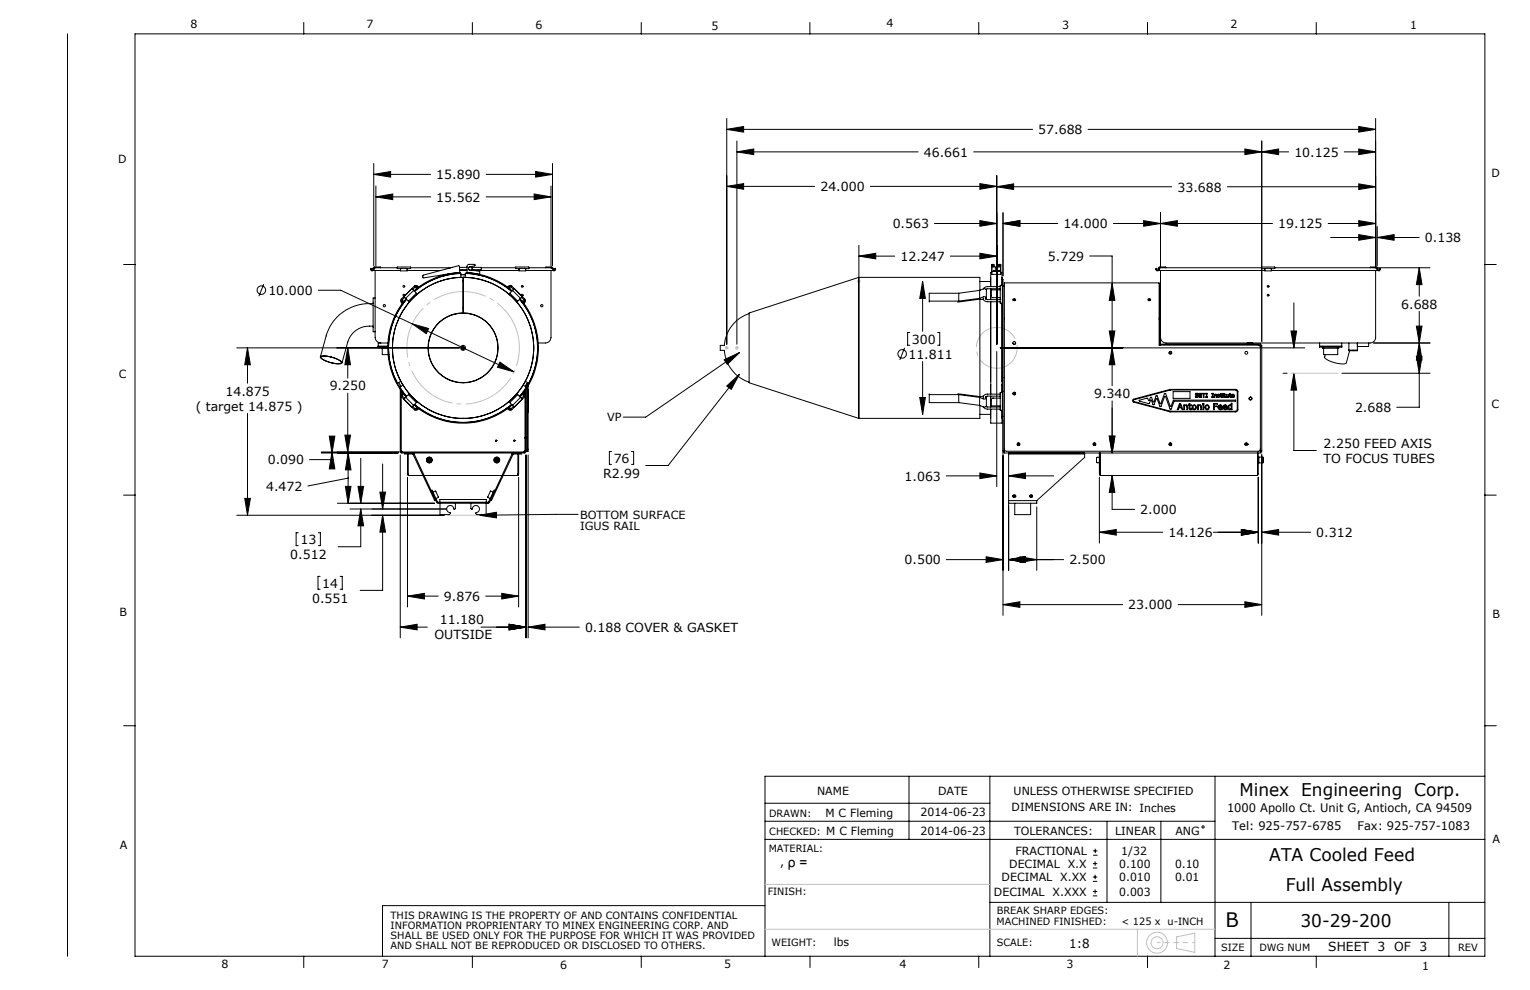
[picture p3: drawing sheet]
<svg xmlns="http://www.w3.org/2000/svg" width="432mm" height="279mm" viewBox="0 0 432 279" stroke-linecap="round" stroke-linejoin="round" font-family="sans-serif">
<g fill="none" stroke="#000" stroke-width=".28">
<path d="M19 9.6v260.3M38.1 9.6h381v260.3h-381zM85.7 6.3v3.3M133.3 6.3v3.3M181 6.3v3.3M228.6 6.3v3.3M276.2 6.3v3.3M323.8 6.3v3.3M371.5 6.3v3.3M205.1 33.4v63.8M205.1 36.5h86.3M205.1 36.5l4.8-.8v1.6z"/>
<path d="M208 39.8v57.4M307.1 36.5h81.1M356.1 39.8v56.6M383.5 35.7l4.7 .8-4.7 .8zM388.2 33.4v41.7M105.5 46.1v28.9M105.5 49.2h16M105.5 49.2l4.7-.8v1.6zM106.1 52.5v22.6M106.1 55.6h15.4M106.1 55.6l4.7-.8v1.5zM137.2 55.6h18.3"/>
<path d="M137.2 49.2h18.7M150.7 54.8l4.8 .8-4.8 .7zM151.2 48.4l4.7 .8-4.7 .8zM155.5 52.5v22.6M155.9 46.1v28.9M205.1 52.6h24.8M205.1 52.6l4.8-.8v1.6zM208 42.9h51.1M208 42.9l4.7-.8v1.5zM245.6 52.6h35.7M274.8 42.9h88.9M276.5 51.8l4.8 .8-4.8 .8z"/>
<path d="M281.3 49.6v47.6M281.3 52.7h49.4M281.3 52.7l4.8-.8v1.6zM346.4 52.7h41.8M351.3 42.1l4.8 .8-4.8 .7zM356.1 42.9l4.8-.8v1.5zM379.4 42.9h8.8M383.5 51.9l4.7 .8-4.7 .8zM383.5 42.1l4.7 .8-4.7 .7zM34.9 74.6h3.2M104.6 76h.2M105.3 75.8h.2"/>
<path d="M105.5 75.8v.5h7.5M105.9 76.3v18.9a1.62 1.62 0 0 0 1.6 1.6M105.9 75.6h-.3l-.1 .2M105.9 75.6l-.4 .2a.47 .47 0 0 1-.3 .6 .47 .47 0 0 1-.6-.4v-.3h.2v.3a.23 .23 0 0 0 .2 .3 .23 .23 0 0 0 .3-.3v-.2M105.9 75.6h6.2M107.4 75.6v-.2h-1.7l-.4 .4M112.1 75.4h3.8v.4h-1v.6h-1.9v-.6h-.9zM113 76l.2-.3h1.5l.2 .3M114.9 76.3h9.5M115.9 75.6h11.4M119.4 77.7l10-2.7 .3 .2 .1 1.7-10.2 1.5-.3-.1zM127.6 75.5h.1"/>
<path d="M129.7 75.5h2.1M129.7 76.1h2.1M129.7 76.3h2.1M130.1 78.3v-1a19.4 19.4 0 0 0-13.1 4.9M130.1 77.6h1.2M130.7 78.3v10.1a9.8 9.8 0 0 0-9.8 9.8 9.8 9.8 0 0 0 9.8 9.8M130.7 78.3a19.9 19.9 0 0 0-18 28.2 19.9 19.9 0 0 0 33.1 4.7 19.9 19.9 0 0 0-9.6-32.1l-2.7-.6-2.8-.2M130.7 78.3h.1M130.7 79.4h.1M130.7 78.4h.1M130.7 79.1h.1M130.7 78.3v10.1a9.8 9.8 0 0 1 9.8 9.8 9.8 9.8 0 0 1-9.8 9.8"/>
<path d="M131.3 78.3v-1a18.5 18.5 0 0 1 10.2 2.9l2.9 2M131.9 74.9l.4-.3 1.8 .1-.2 .3-1.3 .3a.44 .44 0 0 0-.4 .4 .44 .44 0 0 0 .2 .4l3 .5v.8l-3.6-.5zM132.3 75.5h.1M133.1 75.5h2.7v.6h-2.6M133.9 76.3h12.6M135.8 75.6h9.7M145.5 75.4h3.8v.4h-1v.6h-1.8v-.6h-1zM146.5 76l.1-.3h1.5l.2 .3M149.3 75.6h6.1M154.1 75.6v-.2h1.5l.5 .4M155.4 75.6h.4l.1 .2M155.4 75.6l.5 .2a.45 .45 0 0 0 .3 .6 .45 .45 0 0 0 .6-.4v-.3h-.2v.3a.25 .25 0 0 1-.2 .3 .25 .25 0 0 1-.3-.3v-.2"/>
<path d="M155.5 76.3v18.9a1.62 1.62 0 0 1-1.6 1.6h-2M155.9 75.8v.5h-7.6M155.9 75.8h.2M156.6 76h.2M242.4 78.3l-31 10v19.7l31 10.1M242.4 78.3v39.8M242.4 78.3v.1M242.4 72.3h10.1M242.4 69.2v9.2M242.4 78.3h34.1v3.7M242.4 72.3l4.8-.8v1.6zM260.4 79.4l.8 4.8h-1.6z"/>
<path d="M260.4 79.4v14.1M263.7 63.1h17.6M268.2 72.3h13.1M276.5 79.4h3.1M276.5 62.3l4.8 .8-4.8 .8zM276.5 71.5l4.8 .8-4.8 .8zM279.6 78.4v2.5M279.9 76.9h-.3v4M279.9 74.8v-.2h.6v.2M279.9 74.8v.5M279.9 75.3v2.1h2.5v-2.1M279.9 75.3h2.5"/>
<path d="M279.9 76.6h2.5M279.9 74.8h.6M280.5 76.6h.1M280.5 74.8v.5M280.5 76.3h1.4M280.5 76.2v.4M281.9 76.6h.1M281.9 74.8v-.2h.5v.2M281.9 74.8v.5M281.9 76.2v.4M281.9 74.8h.5M282.4 76.9h.4v3.6v-2.1"/>
<path d="M282.4 74.8v.5M282.8 78.4h.1M282.8 78.8h.3v94.9M283.1 63.1l4.7-.8v1.6zM283.1 60v17.8M283.1 63.1h15.4M307.5 72.2h6.4v36.7M314.2 63.1h44.9M322.8 62.3l4.7 .8-4.7 .8zM326.2 76h.2M326.9 75.8h.2M327.1 75.8v.5h29.8"/>
<path d="M327.5 63.1l4.8-.8v1.6zM327.5 60v15.1M327.5 76.3v20.8M327.6 75.6h-.4l-.1 .2M327.6 75.6l-.5 .2a.45 .45 0 0 1-.3 .6 .45 .45 0 0 1-.6-.4v-.3h.2v.3a.23 .23 0 0 0 .3 .3 .23 .23 0 0 0 .2-.3v-.2M327.6 75.6h28.4M329 75.6v-.2h-1.7l-.4 .4M356 75.4h3.8v.4h-1v.6h-1.9v-.6h-.9zM356.9 76l.3-.3h1.4l.2 .3M359.8 75.6h27.7a.99 .99 0 0 1 1.4 .8 .41 .41 0 0 0 .5-.1 .41 .41 0 0 0 0-.6v.3a.25 .25 0 0 1-.3 .3 .25 .25 0 0 1-.2-.3v-.2M374.8 63.1h13.4M375.5 67h12.7"/>
<path d="M383.5 62.3l4.7 .8-4.7 .8zM383.5 66.2l4.7 .8-4.7 .8zM386.8 75.6v-.2h1.6l.5 .4M387.7 75.6h15.9M388.2 76.3v18.9a1.55 1.55 0 0 1-1.6 1.6h-57.5a1.62 1.62 0 0 1-1.6-1.6M388.4 75.6l.3 .2M388.7 75.8v.5h-29.9M388.7 75.8h.2M388.7 67l4.8-.8v1.6zM388.7 64v11M388.7 67h11.8M389.4 76h.1"/>
<path d="M400.5 75.6l.8 4.7h-1.6zM400.5 75.6v8M419.1 74.6h3.2M66.8 98.2h62.9M69.8 98.2v10M69.9 98.2l.8 4.7h-1.6zM74.4 80.2l-1.3 3.4M89.8 81.9h6.4l48.9 23.1M98.1 98.2v8.5M98.1 98.2l.8 4.7h-1.6zM105.3 85.7a12.8 12.8 0 0 0-13.3 9.1l-1.6 5.9M105.3 92a6.5 6.5 0 0 0-7.2 4.5l-1.6 5.9"/>
<path d="M105.9 84.1h-.6v9.5h.6M107.5 96.8h-.7v.9M107.5 96.8h2M107.6 98v.3h.3M107.9 98.3v1.8h1.6M107.9 98.3h1.5M109.4 97.7h-2.7v.3h2.7M109.6 98h.1M109.6 97.7h.1M109.6 98.3h.1M109.7 96.8h.1M113.5 85.5h.1"/>
<path d="M113.5 85.5l.1 .1M113.6 84.6a.31 .31 0 0 0-.1 .5 .31 .31 0 0 0 .5-.1M113.7 85.7v.1M114.2 84.8a21.2 21.2 0 0 0 0 26.7M114.2 83.9l-.5 .6a.37 .37 0 0 0-.2 .6 .37 .37 0 0 0 .6-.2l.5-.6M114.7 84.5a21.1 21.1 0 0 0 0 27.4M114.8 84.5a21 21 0 0 0-2.6 23.7l.9-.6M116.3 91.4l4.7 1.3-.7 1.5zM116.5 81.7l.4-.5a.37 .37 0 0 1 .7-.2 .37 .37 0 0 1-.2 .6l-.5 .5M116.7 82l-.5-.5-2.2 2.2 1.5 1.6M116.7 82l-2.2 2.2M116.7 82l.8 .8"/>
<path d="M117.1 81a.31 .31 0 0 1 .5 0 .31 .31 0 0 1-.1 .5M117.3 81.7a20.9 20.9 0 0 1 12.5-4.8v.3a21.4 21.4 0 0 0-12.9 5M117.5 82.8l.3 .2M117.5 82.8l-2.2 2.2M118 81l-.3-.4h-.7l-3.8 3.8-.1 .6 .4 .5M118 81l.1 .1M118.3 81.2h.1M130.7 87h.1M130.7 88.3a9.8 9.8 0 0 0-9.9 9.9 9.8 9.8 0 0 0 9.9 9.8M130.7 88.3a9.8 9.8 0 0 1 9.9 9.9 9.8 9.8 0 0 1-9.9 9.8M143.1 81.2h.1M143.3 81.1l.4-.5h.7l3.7 3.8 .2 .6-.4 .5"/>
<path d="M143.3 81v.1M143.6 83l1.5-1.5 2.3 2.2-1.3 1.3M143.9 82.8l2.2 2.2M144.1 81.7a21.7 21.7 0 0 0-12.5-4.8v.3a21.4 21.4 0 0 1 12.8 5M144.3 81a.31 .31 0 0 0-.5 0 .31 .31 0 0 0 .1 .5M144.7 82l2.2 2.2M144.9 81.7l-.4-.4a.41 .41 0 0 0-.4-.4 .41 .41 0 0 0-.4 .4 .41 .41 0 0 0 .4 .4l.4 .4M146.1 85l-.2 .3M146.6 84.5a21 21 0 0 1 2.6 23.7l-.2-.1M146.6 84.5a21 21 0 0 1 0 27.4l2-2.7-1-.5M147.2 83.9l.6 .7a.32 .32 0 0 1-.1 .5 .32 .32 0 0 1-.4-.2l-.5-.6M147.2 84.8a21.2 21.2 0 0 1 0 26.7"/>
<path d="M147.7 85.7l-.1 .1M147.9 85.5h.1M147.8 84.6a.31 .31 0 0 1 .1 .5 .31 .31 0 0 1-.5-.1M151.7 96.8h.1M208.7 99.5l-26.5 18.2h-6.3M211.4 88.5a10.2 10.2 0 0 0-7 9h-1.1v1.4h1.1a10.3 10.3 0 0 0 7 9M255.3 98.2l-1.4 3.4M256.8 93.8h-.6v3.6h.6M262.3 85h8.3M264.6 93.8h.6v3.6h-.6M270.6 82.8h-8.3v2.5M270.6 82.8v2.2"/>
<path d="M276.5 84.2l1-.4a.49 .49 0 0 1 .7 0 .49 .49 0 0 1 0 .6M276.5 82l1-.5a.65 .65 0 0 1 .9 .4v2.2M276.5 82v2.2M276.5 84.2l-5.9 .8M276.5 82l-5.9 .8M276.5 84.4v27.5M276.5 84.4l1.1 .2M276.5 84.4l-6.2 .9M277.5 84.1a1.03 1.03 0 0 0 1.2 1.1h3.6M278.1 84.1l.5 .5h3.7M279.6 85.2v22.4M279.6 81.5v3.1"/>
<path d="M279.6 85.2v26M281.3 99.2v38.1M282.3 98.2h85.9M282.3 81.5l-4.1 .1M282.3 80.9h-4l-.7 .6M282.3 81.8h-2.5l-.1 2.1M282.3 85.5h.1M282.3 85.5l.2 .1M282.3 84h-2.2M282.8 85.6v25.2M282.9 85.3v-4.8h-.6v5M282.9 84.5v.8"/>
<path d="M282.9 85.3l-.1 22.3M282.9 80.8v.8M283.1 80.7h.4M285.9 96.8a.39 .39 0 0 0 .3 .4 .39 .39 0 0 0 .4-.4M285.9 84.5a.33 .33 0 0 1 .5-.2 .33 .33 0 0 1 0 .5l-.5-.1zM285.9 84.7l.2-.2 .5 .2M286 84.8h.5M313.1 93.4h1.5l-.7 4.8zM313.9 80l.7 4.8h-1.5zM313.9 98.2l.7 4.7h-1.5zM324 84.5a.33 .33 0 0 1 .5-.2 .33 .33 0 0 1 0 .5l-.5-.1zM324.2 84.6l.5 .1"/>
<path d="M324.2 84.8h.4M324.2 84.5v.3M327.1 89.9h.2M327.1 80h.2v17.4M327.3 97.1h28.4v30.7h-72.2v-48h43.6v17.6h28.1l.4 .2 .1 .4M327.3 97.2l.2 .2M327.3 80.7h.2M330 99.4h.7M330 99.8h.7M330.3 99.2h.1M351.8 96.9l1.8 .1zM352.1 96.8v.1"/>
<path d="M352.1 96.8l1.3 .1M352.3 97v.1M353.1 97v.1M355.7 97.4h.4v30.2h-.4M364.3 93.4h1.6l-.7 4.8zM365.2 85.5v12.7M372.4 96.8v.9M373.3 98v.3h4.2M373.6 98.3v1.8h3.9v-1.8M377.8 98v.3h-.3M378.7 96.8v1.2h-5.4M378.7 97.7h-6.3v.3h.9"/>
<path d="M380.6 98.8h2.5v.2h-2.5zM380.7 96.8v2M380.9 99l-.9 3.4a2.86 2.86 0 0 1-2.7 .1l-1.4-.4-1.7-.8-.4-.4 .2-.8M383.1 96.8v2M386.3 96.8v1h-3.2M387.7 96.8h15.9M399.7 92h1.6l-.8 4.8zM400.5 87.9v27h-6.3M400.5 96.8l.8 4.8h-1.6zM69.8 116.7v28.7M90.5 100.6a7.7 7.7 0 0 1 6 1.7 1.15 1.15 0 0 1-1.5 .4 6.7 6.7 0 0 1-4.6-1.9zM90.7 100.7a7 7 0 0 1 5.6 1.5 .72 .72 0 0 1-1.1 .4 7 7 0 0 1-4.6-1.7z"/>
<path d="M98.1 110.9v16.7M109.7 100.1h.1M111.7 107.1v.1M111.7 107.2v.1M111.8 107.5h.1M112.5 108l.6 1M113 109.9v17.7l.4 .2h34.8l.2-.4v-17.5M113 109.1l-.2 .1 .5 .8 1.5 1.9M113 108.7v.4M113 109.4v.1M113.2 111.9l3.8 3.8 .6 .1 .4-.4M113.2 111.1l-.1 .3 .1 .5"/>
<path d="M113.2 111.9l.1 15.7h34.7l.2-15.7M113.2 109.9v.1M113.2 110.3v.8M113.6 110.8l-.4 .3M113.6 110.8h-.1M113.7 110.6h.1M113.8 108.7l-.8 .4M114 111.4a.31 .31 0 0 0-.5-.1 .31 .31 0 0 0 .1 .5M114.5 112.1l2.2 2.3M114.6 112l-.5-.5a.37 .37 0 0 0-.6-.2 .37 .37 0 0 0 .2 .6l.5 .5M115.3 111.4l-1.3 1.2 2.2 2.3 1.3-1.3M115.3 111.4l2.2 2.2"/>
<path d="M115.5 111.1l-.2 .3M116.5 114.7h.1M116.5 114.7l.6 .6a.31 .31 0 0 0 .4 .1 .31 .31 0 0 0 .1-.5M116.9 114.3l.7 .6M117 114.1a21 21 0 0 0 27.4 0M117.3 114.7a21.3 21.3 0 0 0 26.8 0M117.5 114.9a.31 .31 0 0 1 .1 .5 .31 .31 0 0 1-.5-.1M117.8 113.3l-.3 .3M118.1 115.3l-.1 .1M118.3 115.1v.1M130.7 108h.1M141.1 102.2l4 2.8-4.7-1.4z"/>
<path d="M143.1 115.1v.1M143.3 115.3v.1M143.6 113.3l.3 .3M143.9 114.9a.31 .31 0 0 0-.1 .5 .31 .31 0 0 0 .5-.1M143.9 113.6l.8 .8M144.5 114.3l-.5 .5a.38 .38 0 0 0-.2 .4 .38 .38 0 0 0 .4 .3 .38 .38 0 0 0 .3-.4l.4-.4M144.7 114.4l.4 .4M145.1 114.8v.1M145.9 111.1l1.5 1.5-2.3 2.3M146.1 111.4l-2.2 2.2M146.8 112l.5-.5a.36 .36 0 0 1 .6-.2 .36 .36 0 0 1-.2 .6l-.5 .5M146.9 112.1l-2.2 2.3"/>
<path d="M147.4 111.4a.31 .31 0 0 1 .5-.1 .31 .31 0 0 1-.1 .5M147.6 110.6h.1M147.8 110.8h.1M147.8 110.8l.3 .3M148.1 111.9l-3.7 3.8-.6 .1-.5-.4M148.1 111.1l.2 .3-.2 .5M148.2 109.9v.1M148.2 110.3v.8M148.2 107.6l.8 .5M148.4 108.7v.4M148.4 109.4v.1M148.8 108.2v.8"/>
<path d="M148.9 108l-.7 1M149 108.9v18.5h-.2v-18M149 108.1v.4M149 109.9h.1M149.1 109.9l-.1 6.3M149.1 109.9h.1M204.4 101.5l4.3-2-3.5 3.3zM205.1 108.9l3.6-3.2-2.3 4.2zM208.7 105.7l-20.1 25.7h-6.4M242.4 118v.1M259.6 112.2h1.6l-.8 4.7zM260.4 102v14.9"/>
<path d="M262.3 111.4h8.3M262.3 111.1v2.5h8.3M270.3 111.1l6.2 .8M270.6 111.4l5.9 .7M270.6 113.6l5.9 .8M270.6 111.4v2.2M276.5 112.1v2.3M276.5 114.4v3.7h-34.1M276.5 116.9h3.1M277.6 114.9l.5 .4 .6 .2h3.6M277.6 111.8l-1.1 .1M278.2 114.7l4.1 .2"/>
<path d="M278.2 111.9a.49 .49 0 0 1 0 .7 .49 .49 0 0 1-.7 0l-1-.5M278.4 112.2v2.3a.61 .61 0 0 1-.9 .3l-1-.4M279.6 115.5v2.5M279.6 111.8v3.1M279.6 108.6v2.6M279.6 108.6h.1M279.6 115.5v3.9h3.2v-3.6v2.2M279.6 108.5v.1M279.7 112.4l.1 2.1h2.5M280.1 112.4h.1M280.1 112.4h2.2M282.3 111.8h-3.6l-.5 .1-.1 .3"/>
<path d="M282.3 111.2h-3.6a.99 .99 0 0 0-1.2 1M282.5 110.8h-.2v5h.6v-3.9M282.8 107.6h.1M282.8 118h.1M282.8 108.5h.1M282.8 108.6h.1M282.8 108.6l.1 1.9M282.8 108.5v.1M282.8 117.5h.3M282.9 111.1v.8M282.9 110.5h.1M282.9 114.8v.8"/>
<path d="M282.9 110.5v.6M313.9 115.1v12.7M313.9 113.1v14.7M319.7 112.8l10.5-2.9h18.6l.6 .5v5.3l-.6 .5h-18.6l-10.4-2.7zM319.9 112.9l10.4-2.8h18.4l.5 .4v5.1l-.5 .5h-18.5l-10.2-2.8-.2-.2zM321.5 113l2.3-.6 .5 .7 .6-1 .7 1.4 .6-1.7 .3-.1 1.1 2.3 1-2.9 .3-.1 1.5 3.8 .8-1.9h17.5v.3h-17.3l-.8 2.3h-.3l-1.4-3.7-.2 .1-1.2 2.9-1-2.3-1 1.8-.6-1.4-.2 .1-.4 .9-2.7-.7zM331.1 110.5h4.7v1.9h-4.7zM332.9 113.9h.3l.6 1.7h-.2l-.2-.5h-.7l-.2 .5h-.3zM333.1 114.1l.3 .8h-.7zM334.1 114.3l1 .1 .1 1.2h-.2l-.1-.9-.2-.3-.4 .2v1h-.2zM335.6 113.9h.2v.4h.5v.2h-.5v.8l.5 .1v.2h-.5l-.2-.3v-.8h-.2zM336.3 115.4h.1"/>
<path d="M337.4 111.9h.1M338 114.3l1 .1 .1 1.2h-.2l-.1-.9-.2-.3-.4 .2v1h-.2zM338.2 111.2l-.2-.2h-.5a.41 .41 0 0 0 0 .6 .41 .41 0 0 0 .5 .1v.3l-.6-.1M338.2 111.2h.1M338.2 111.2l-.6-.1v.3a.44 .44 0 0 1 .5 .1 .44 .44 0 0 1 0 .5l-.6 .1-.1-.2M338.5 111h.7l-.6 .1v.3h.6l-.6 .2v.4l.6 .1h-.7zM339.3 111h.9l-.4 .1v1l-.1-1zM339.5 113.9h.3v.2h-.3zM339.5 114.3h.2v1.3h-.2zM340.3 111h.4v1.1h-.4zM342 111h.4l-.1 .1 .1 1h-.4zM342.5 113.9h1.1v.2h-.9v.5h.8v.2h-.8v.8h-.2z"/>
<path d="M342.7 111.3l.7 .1v.7l-.3-.7-.3 .1-.1 .6zM343.6 111.9h.1M344 114.4l.4-.1 .4 .2 .1 .5h-.9l.3 .4 .6-.1v.2a.74 .74 0 0 1-1-.1 .74 .74 0 0 1 .1-1zM344.1 114.6l.4-.2 .2 .4h-.7zM344.2 111.5l-.5-.1 .3 .2a.24 .24 0 0 1 .2 .2 .24 .24 0 0 1-.1 .3h-.4l-.1-.2M344.2 111.5h.1M344.2 111.5a.32 .32 0 0 0-.4-.3 .32 .32 0 0 0-.2 .5 .32 .32 0 0 0 .5 .1l-.1 .2-.4-.1M344.5 111.1l.1 .2h.3l-.3 .1v.6l.3 .1-.4-.1zM344.9 112h.1M345.1 111.3l.1 .8zM345.1 111l.1 .2zM345.4 114.4l.4-.1 .5 .2v.5h-.9l.3 .4 .6-.1v.2a.74 .74 0 0 1-1-.1 .74 .74 0 0 1 .1-1z"/>
<path d="M345.5 111.1l.1 .2h.3l-.3 .1v.5l.3 .2-.4-.1zM345.5 114.6l.4-.2 .2 .4h-.7zM345.9 112h.1M346.1 111.3l.2 .7 .3-.1 .1-.6v.8l-.6-.1zM346.7 114.4l.8-.1v-.5h.2v1.8l-.2-.1a.59 .59 0 0 1-.8 0 .59 .59 0 0 1-.1-.8zM346.9 114.5h.6v.8a.47 .47 0 0 1-.7-.1 .47 .47 0 0 1 .1-.7zM347 111.1l.2 .2h.3l-.3 .1v.5l.3 .2-.4-.1zM347.7 111.4l.5-.1 .1 .2v.2h-.6l.1 .2h.5a.42 .42 0 0 1-.6 .1 .42 .42 0 0 1 0-.6zM347.8 111.4h.3l.1 .2h-.5zM353.2 112.2v.5M362.1 105.3h1.2M365.2 105.3v21.8h6.3"/>
<path d="M365.2 105.3l.7 4.8h-1.6zM378.7 105.3h24.9M399.7 100.6h1.6l-.8 4.7zM34.9 139.7h3.2M90.7 127.8h21.7M90.7 127.6h21.9M92.9 123.1h1.6l-.8 4.7zM93.7 127.6v2.1h-6.4M93.7 127.6l.8 4.7h-1.6zM97.3 122.8h1.6l-.8 4.8zM97.5 137.3h1.6l-.9 4.7zM98.2 127.8v14.2"/>
<path d="M98.2 134.9l-11.3 2.3M98.2 127.8l.9 4.8h-1.6zM101 137.3h1.6l-.8 4.7zM101.8 129.3v12.7M107.2 138.9h1.6l-.8 4.8zM108 131v12.7M113 128.4v51.6M113.2 127.1l.4 .5M113.2 127.4h.1M114.2 127.8v.3l2.4 .1 6.1 13.1 .2-.1-6-13.1-.5-.3M115 134.7v36.6M115 128.1l.1 5.9"/>
<path d="M115 127.8h.1M115.1 134l.4 .2M115.2 128.1v5.9l.3 .2M115.2 127.8h.1M115.3 133.9l-.2 .1M115.5 134.2h.1M115.5 134.2h3.9M119.7 134.2h22M121.7 138.4l.2-.1 1.7 3.4h14.2l1.7-3.4 .2 .1-1.6 3.4-.2 .2h-14.4l-.2-.2zM122.2 138.9l.7-.3 .9 1.7-.8 .4M139.2 138.9l-.7-.3-.1 .1-.8 1.6 .7 .4M139.9 124.5h.3"/>
<path d="M142 134.2h3.9M145 127.8l-.5 .3-6.1 13.1 .3 .1 6.1-13.1 2.3-.1v-.3M145.9 134.2h.1M146.2 128.1v5.9M146.2 127.8h.1M146.2 133.9v.1M146.2 134l-.3 .2M146.4 134.7v36.6M146.4 128.1l-.2 5.9M146.4 127.8h.1M148.2 123.6h.1M148.2 127.1l-.5 .5"/>
<path d="M148.2 123.6h.2M148.4 128.4v51.6M148.4 123.2l-.2 .4M148.4 127.2h.4M149 128.4v51.6M172.6 127.4h-.6v3.7h.6M178.2 127.4h.6v3.7h-.6M267.1 134.3h14.2M276.5 133.5l4.8 .8-4.8 .8zM283.1 127.1v.5h.4M283.5 126.8l.1 .3 .4 .3h71.2l.4-.3 .1-.3M284.7 128.1v13.9h7.9v-.7"/>
<path d="M284.7 127.8v.3M284.7 134.3h12.7M284.7 128.1h21.4M284.7 134.3l4.7-.8v1.6zM285.9 140l.3 .2 .5-.2a.43 .43 0 0 1-.4 .3 .43 .43 0 0 1-.4-.3zM285.9 139.8a.35 .35 0 0 0 .4 .3 .35 .35 0 0 0 .3-.3M286 139.7h.5M290.6 140l.4 .2 .4-.2a.43 .43 0 0 1-.4 .3 .43 .43 0 0 1-.4-.3zM290.7 139.8a.35 .35 0 0 0 .3 .3 .35 .35 0 0 0 .4-.3M290.8 139.7h.5M306.1 128.1v1l-13.5 12.2M306.1 127.8v.3"/>
<path d="M310.3 134.7v18.6M310.3 129l-.8 .2v1.3l.8 .1M310.3 127.8l.1 6.2M310.4 134l.4 .2M310.5 133.7v.3l.3 .2M310.5 127.8l-.1 6.2M310.8 134.2h.1M310.8 134.2h43.8M313.1 123.1h1.5l-.7 4.7zM313.9 134.2l.7 4.8h-1.5zM313.9 134.2v9.6h6.3M330.1 125.4h.5"/>
<path d="M330.2 125.2h.2M351.3 125.4h.8M351.4 125.2h.7M352.1 125.4h.1M354.6 134.2h.1M354.9 133.7v.3l-.3 .2M354.9 127.8l.1 6.2M355 134l-.4 .2M355.1 134.7v18.6M355.1 127.8l-.1 6.2M355.1 129.2h.1M355.1 130.5h.1"/>
<path d="M355.3 129v1.6M355.3 129h1.1M355.3 130.6h1.1M356.1 128.2v45.5M356.4 129v1.6M419.1 139.7h3.2M66.8 145.4h58.5M69.1 140.7h1.6l-.8 4.7zM84.2 150.4h-.6v3.6h.6M89.9 150.4h.5v3.6h-.5M95.2 142h27.5M98.8 143.7h27.2"/>
<path d="M101.8 143.7v10.6h-6.3M101.8 143.7l.8 4.7h-1.6zM108 145.4v21.2h-6.4M108 145.4l.8 4.8h-1.6zM124.1 141.7v-.7h13.1v.7M124.2 142v3.2h2.6l.4-.3a1.17 1.17 0 0 1-.9-1.8 .98 .98 0 0 1 1.1-.4 .98 .98 0 0 1 .7 .9l.1 .2 .3-.3v-1.5M132.9 142v1.5l.2 .3a1.3 1.3 0 0 1 1.4-1.1 1 1 0 0 1 .8 1.1 1 1 0 0 1-.9 .9l-.2 .2 .3 .3h2.7v-3.2M135.3 145.4l4.8-.8v1.6zM163.2 145.2l-27.9 .2M267.1 157.9h16M278.3 157.1l4.8 .8-4.8 .8zM284.7 157.9l4.7-.8v1.6z"/>
<path d="M284.7 142.3v18.7M284.7 157.9h15.5M284.7 141.3h7.9M286.4 142v3.2h4.5v-3.2M287.8 157.1l4.8 .8-4.8 .8zM292.6 143.1v17.9M310.3 150.2h17.9M310.3 150.2l4.7-.8v1.6zM342.4 150.2h12.7M350.3 149.4l4.8 .8-4.8 .8zM356.1 150.2l4.8-.8v1.6zM356.1 150.2h13.8"/>
<path d="M90.3 162.7h-.6v3.6h.6M96 162.7h.6v3.6h-.6M113 177h7.6M113 177l4.7-.8v1.6zM115 168.2h8.7M115 168.2l4.8-.7v1.6zM135.7 177h12.7M137.1 168.2h9.3M141.6 167.5l4.8 .7-4.8 .9zM143.7 176.2l4.7 .8-4.7 .8zM149 177l4.8-.8v1.6zM149 177h14.5"/>
<path d="M283.1 170.6l4.7-.8v1.6zM283.1 170.6h33.7M332.5 170.6h23.6M351.3 169.8l4.8 .8-4.8 .8zM34.9 204.8h3.2M256.5 219.1v17.8M279.4 219.1v50.8M342.9 219.1v50.8M419.1 204.8h3.2M419.1 219.1h-203.2v50.8M215.9 236.9h203.2M215.9 231.8h127"/>
<path d="M215.9 226.7h63.5M309.1 239.5v1.3M312.4 231.8v22.9M327.6 231.8v22.9M215.9 255.6h-108v14.3M279.4 254.7h139.7M308.4 252.8h1.3M308.4 251.6h1.3M308.4 245h1.3M308.4 243.7h1.3M308.4 248.7h1.3M308.4 247.5h1.3"/>
<path d="M308.5 241.4h1.2M308.5 240.1h1.2M309.1 243.1v1.2M309.1 246.9v1.2M309.1 251v1.2M353.1 254.7v15.2M408.9 254.7v15.2M85.7 269.9v3.2M133.3 269.9v3.2M181 269.9v3.2M276.2 269.9v3.2M323.8 269.9v3.2"/>
<path d="M342.9 264.8h76.2M371.5 269.9v3.2"/>
<circle cx="132.7" cy="75.8" r=".51"/>
<circle cx="281.2" cy="75.8" r=".31"/>
<circle cx="73.8" cy="81.9" r="1.2"/>
<circle cx="108.5" cy="86.3" r=".33"/>
<circle cx="114" cy="80.8" r=".25"/>
<circle cx="114" cy="83.3" r=".25"/>
<circle cx="130.7" cy="98.2" r=".33"/>
<circle cx="130.7" cy="98.2" r=".32"/>
<circle cx="130.7" cy="98.2" r=".7"/>
<circle cx="130.7" cy="98.2" r=".25"/>
<circle cx="147.4" cy="83.3" r=".25"/>
<circle cx="147.4" cy="80.8" r=".25"/>
<circle cx="152.9" cy="86.3" r=".32"/>
<circle cx="254.6" cy="99.9" r="1.2"/>
<circle cx="286.2" cy="96.8" r=".39"/>
<circle cx="330.3" cy="99.6" r=".4"/>
<circle cx="351.7" cy="99.6" r=".39"/>
<circle cx="357.9" cy="80.8" r=".25"/>
<circle cx="357.9" cy="83.3" r=".25"/>
<circle cx="286.2" cy="111.1" r=".39"/>
<circle cx="286.3" cy="111.1" r=".25"/>
<circle cx="286.3" cy="111.1" r=".3"/>
<circle cx="337" cy="114.9" r=".66"/>
<circle cx="337.1" cy="114.9" r=".46"/>
<circle cx="340.6" cy="115" r=".46"/>
<circle cx="340.7" cy="114.9" r=".67"/>
<circle cx="352.9" cy="112.5" r=".4"/>
<circle cx="121.1" cy="129.8" r=".77"/>
<circle cx="121.2" cy="129.8" r=".17"/>
<circle cx="121.2" cy="129.8" r=".51"/>
<circle cx="121.2" cy="129.8" r=".82"/>
<circle cx="121.2" cy="129.8" r=".31"/>
<circle cx="140" cy="124.4" r=".18"/>
<circle cx="140.1" cy="124.4" r=".14"/>
<circle cx="140.2" cy="129.8" r=".77"/>
<circle cx="140.2" cy="129.8" r=".17"/>
<circle cx="140.2" cy="129.8" r=".51"/>
<circle cx="140.2" cy="129.8" r=".82"/>
<circle cx="140.2" cy="129.8" r=".31"/>
<circle cx="145.2" cy="124.4" r=".18"/>
<circle cx="287.4" cy="125.4" r=".31"/>
<circle cx="287.4" cy="125.4" r=".39"/>
<circle cx="287.5" cy="125.4" r=".25"/>
<circle cx="308.9" cy="125.4" r=".25"/>
<circle cx="308.9" cy="125.4" r=".3"/>
<circle cx="308.9" cy="125.4" r=".38"/>
<circle cx="330.3" cy="125.4" r=".31"/>
<circle cx="330.3" cy="125.4" r=".24"/>
<circle cx="330.3" cy="125.4" r=".39"/>
<circle cx="351.7" cy="125.4" r=".38"/>
<circle cx="286.3" cy="140.1" r=".39"/>
<circle cx="291" cy="140.1" r=".39"/>
<circle cx="339.5" cy="233.4" r=".31"/>
</g>
<path d="M145.9 93.5a15.9 15.9 0 0 0-26.5-6.4 15.9 15.9 0 0 0 7 26.3 15.9 15.9 0 0 0 19.8-18.8l-.3-1.1" fill="none" stroke="#c0c0c0" stroke-width=".28" stroke-dasharray="15.2 1.3 1.3 1.3" stroke-dashoffset="5.4" stroke-linecap="butt"/>
<path d="M286.8 96.5a5.8 5.8 0 0 0-9.6-2.4 5.8 5.8 0 0 0 2.6 9.6 5.8 5.8 0 0 0 7.1-6.9l-.1-.3" fill="none" stroke="#c0c0c0" stroke-width=".28" stroke-dasharray="15.2 1.3 1.3 1.3" stroke-dashoffset="-1" stroke-linecap="butt"/>
<g fill="none" stroke="#c0c0c0" stroke-width=".28">
<path d="M241.9 79.4h1M242 79.1l.7 .7M242.4 78.9v1M242.7 79.1l-.7 .7M204.6 98.2h1M204.8 97.8l.7 .7M205.1 97.7v1M205.5 97.8l-.7 .7M207.5 98.2h1M207.6 97.8l.7 .7M208 97.7v1M208.3 97.8l-.7 .7"/>
<path d="M364.3 105.3h13.4M126.4 145.4h8.9M215.9 249.6h63.5M215.9 262.3h127M321 262.3v7.6M332.1 264.4l5.1-1.1v5.5l-5.1-1.1z"/>
<circle cx="326.5" cy="266.1" r="1.68"/>
<circle cx="326.6" cy="266.1" r="2.96"/>
</g>
<path d="M228.6 269.9v3.2" fill="none" stroke="#000" stroke-width=".28" stroke-dasharray="15.2 1.3 1.3 1.3"/>
<path d="M326.6 266h5.5" fill="none" stroke="#c0c0c0" stroke-width=".28" stroke-dasharray="15.2 1.3 1.3 1.3" stroke-dashoffset="14.4"/>
<path d="M332.1 266h5.1" fill="none" stroke="#c0c0c0" stroke-width=".28" stroke-dasharray="15.2 1.3 1.3 1.3" stroke-dashoffset="14.6"/>
<g fill="#000">
<path d="M141.1 102.2l-.7 1.4 4.7 1.4zM116.3 91.4l4 2.8 .7-1.5zM107.2 138.9h1.6l-.8 4.8zM108 145.4l.8 4.8h-1.6zM69.9 98.2l.8 4.7h-1.6zM69.1 140.7h1.6l-.8 4.7zM98.1 98.2l.8 4.7h-1.6zM97.3 122.8h1.6l-.8 4.8zM276.5 133.5l4.8 .8-4.8 .8zM284.7 134.3l4.7-.8v1.6zM364.3 93.4h1.6l-.7 4.8zM365.2 105.3l.7 4.8h-1.6zM276.5 62.3l4.8 .8-4.8 .8zM283.1 63.1l4.7-.8v1.6zM313.1 93.4h1.5l-.7 4.8zM313.9 80l.7 4.8h-1.5zM281.3 52.7l4.8-.8v1.6zM383.5 51.9l4.7 .8-4.7 .8zM208 42.9l4.7-.8v1.5zM351.3 42.1l4.8 .8-4.8 .7zM313.9 98.2l.7 4.7h-1.5zM313.1 123.1h1.5l-.7 4.7zM399.7 100.6h1.6l-.8 4.7zM400.5 96.8l.8 4.8h-1.6zM242.4 72.3l4.8-.8v1.6zM276.5 71.5l4.8 .8-4.8 .8zM205.1 52.6l4.8-.8v1.6zM276.5 51.8l4.8 .8-4.8 .8zM205.1 36.5l4.8-.8v1.6zM383.5 35.7l4.7 .8-4.7 .8z"/>
<path d="M101.8 143.7l.8 4.7h-1.6zM101 137.3h1.6l-.8 4.7zM92.9 123.1h1.6l-.8 4.7zM93.7 127.6l.8 4.7h-1.6zM98.2 127.8l.9 4.8h-1.6zM97.5 137.3h1.6l-.9 4.7zM150.7 54.8l4.8 .8-4.8 .7zM106.1 55.6l4.7-.8v1.5zM105.5 49.2l4.7-.8v1.6zM151.2 48.4l4.7 .8-4.7 .8zM113 177l4.7-.8v1.6zM143.7 176.2l4.7 .8-4.7 .8zM143.7 176.2l4.7 .8-4.7 .8zM149 177l4.8-.8v1.6zM115 168.2l4.8-.7v1.6zM141.6 167.5l4.8 .7-4.8 .9zM283.1 170.6l4.7-.8v1.6zM351.3 169.8l4.8 .8-4.8 .8zM356.1 42.9l4.8-.8v1.5zM383.5 42.1l4.7 .8-4.7 .7zM260.4 79.4l.8 4.8h-1.6zM259.6 112.2h1.6l-.8 4.7zM205.1 108.9l1.3 1 2.3-4.2zM399.7 92h1.6l-.8 4.8zM400.5 75.6l.8 4.7h-1.6zM327.5 63.1l4.8-.8v1.6zM383.5 62.3l4.7 .8-4.7 .8zM388.7 67l4.8-.8v1.6zM383.5 66.2l4.7 .8-4.7 .8zM283.1 63.1l4.7-.8v1.6zM322.8 62.3l4.7 .8-4.7 .8zM313.1 123.1h1.5l-.7 4.7zM313.9 134.2l.7 4.8h-1.5zM356.1 150.2l4.8-.8v1.6zM350.3 149.4l4.8 .8-4.8 .8zM350.3 149.4l4.8 .8-4.8 .8zM310.3 150.2l4.7-.8v1.6zM278.3 157.1l4.8 .8-4.8 .8zM284.7 157.9l4.7-.8v1.6zM284.7 157.9l4.7-.8v1.6zM287.8 157.1l4.8 .8-4.8 .8z"/>
<path d="M135.3 145.4l4.8-.8v1.6zM204.4 101.5l4.3-2-3.5 3.3z"/>
</g>
<text font-size="5.6" x="345.8" y="261.6">B</text>
<g font-size="4.9">
<text x="349.8" y="224.5">Minex Engineering Corp.</text>
<text x="358.2" y="243.1">ATA Cooled Feed</text>
<text x="362.9" y="251.4">Full Assembly</text>
<text x="367" y="261.6">30-29-200</text>
</g>
<text font-size="3.9" x="222.4" y="244.6">ρ =</text>
<g font-size="3.5">
<text x="293" y="37.9">57.688</text>
<text x="260.7" y="44.2">46.661</text>
<text x="365.3" y="44.2">10.125</text>
<text x="123.1" y="50.6">15.890</text>
<text x="231.5" y="54">24.000</text>
<text x="123.1" y="56.9">15.562</text>
<text x="332.3" y="54.1">33.688</text>
<text x="251.9" y="64.4">0.563</text>
<text x="300.1" y="64.4">14.000</text>
<text x="360.7" y="64.4">19.125</text>
<text x="402.1" y="68.4">0.138</text>
<text x="254.1" y="73.6">12.247</text>
<text x="295.7" y="73.6">5.729</text>
<text x="75.7" y="83.3">10.000</text>
<text x="395.5" y="87.1">6.688</text>
<text x="256.4" y="101.3">11.811</text>
<text x="257.3" y="97">300</text>
<text x="63.6" y="111.6">14.875</text>
<text x="93.1" y="110.2">9.250</text>
<text x="308.8" y="112.4">9.340</text>
<text x="55.2" y="115.9">( target 14.875 )</text>
<text x="382.4" y="116.3">2.688</text>
<text x="75.6" y="131.1">0.090</text>
<text x="173.2" y="130.6">76</text>
<text x="373.5" y="130.6">TO FOCUS TUBES</text>
<text x="373.6" y="126.4">2.250 FEED AXIS</text>
<text x="170.2" y="134.9">R2.99</text>
<text x="255.3" y="135.7">1.063</text>
<text x="75.1" y="138.5">4.472</text>
<text x="321.8" y="145.1">2.000</text>
<text x="84.8" y="153.5">13</text>
<text x="329.8" y="151.6">14.126</text>
<text x="371.5" y="151.6">0.312</text>
<text x="81.9" y="157.8">0.512</text>
<text x="255.3" y="159.3">0.500</text>
<text x="301.8" y="159.3">2.500</text>
<text x="91" y="165.9">14</text>
<text x="88.1" y="170.1">0.551</text>
<text x="125.3" y="169.6">9.876</text>
<text x="318.4" y="172">23.000</text>
<text x="124.1" y="176.2">11.180</text>
<text x="165.1" y="178.3">0.188 COVER &amp; GASKET</text>
<text x="122.6" y="180.5">OUTSIDE</text>
<text x="301.7" y="267.5">1:8</text>
<text x="374.9" y="268.5">SHEET 3 OF 3</text>
</g>
<g font-size="3.3">
<text x="346.3" y="229.1">1000 Apollo Ct. Unit G, Antioch, CA 94509</text>
<text x="347.7" y="234.4">Tel: 925-757-6785</text>
<text x="383.1" y="234.4">Fax: 925-757-1083</text>
</g>
<g font-size="3.2">
<text x="53.8" y="7.9">8</text>
<text x="103.4" y="7.9">7</text>
<text x="151.2" y="8.1">6</text>
<text x="200.8" y="8.4">5</text>
<text x="250.2" y="7.7">4</text>
<text x="299.8" y="8.2">3</text>
<text x="347.2" y="7.9">2</text>
<text x="397.9" y="8.3">1</text>
<text x="33.3" y="46.1">D</text>
<text x="420.9" y="49.9">D</text>
<text x="33.5" y="106.8">C</text>
<text x="171.3" y="118.9">VP</text>
<text x="420.9" y="115.2">C</text>
<text x="163.7" y="146.4">BOTTOM SURFACE</text>
<text x="163.7" y="149.6">IGUS RAIL</text>
<text x="33.7" y="173.8">B</text>
<text x="421.2" y="174.3">B</text>
<text x="230.6" y="224.3">NAME</text>
<text x="264.7" y="224.3">DATE</text>
<text x="286.1" y="224.3">UNLESS OTHERWISE SPECIFIED</text>
<text x="233" y="230.6">M C Fleming</text>
<text x="259.8" y="230.4">2014-06-23</text>
<text x="285.5" y="229">DIMENSIONS ARE IN: Inches</text>
<text x="33.8" y="239.5">A</text>
<text x="259.8" y="235.5">2014-06-23</text>
<text x="286.2" y="235.5">TOLERANCES:</text>
<text x="314.7" y="235.5">LINEAR</text>
<text x="331.7" y="235.5">ANG</text>
<text x="421.2" y="237.9">A</text>
<text x="220.2" y="244.5">,</text>
<text x="284.8" y="245">DECIMAL X.X</text>
<text x="286.6" y="241.4">FRACTIONAL</text>
<text x="315.9" y="245">0.100</text>
<text x="316.5" y="241.4">1/32</text>
<text x="331.6" y="245">0.10</text>
<text x="282.7" y="248.7">DECIMAL X.XX</text>
<text x="315.9" y="248.7">0.010</text>
<text x="331.6" y="248.7">0.01</text>
<text x="280.5" y="252.8">DECIMAL X.XXX</text>
<text x="315.9" y="252.8">0.003</text>
<text x="235.3" y="267.1">lbs</text>
<text x="62.5" y="273.1">8</text>
<text x="107.8" y="273.2">7</text>
<text x="158.1" y="273.5">6</text>
<text x="204.3" y="273.1">5</text>
<text x="253.9" y="273.2">4</text>
<text x="301" y="273.3">3</text>
<text x="345.3" y="273.5">2</text>
<text x="401.3" y="273.7">1</text>
</g>
<g font-size="2.8">
<text x="217.1" y="230.6">DRAWN:</text>
<text x="217.1" y="235.7">CHECKED: M C Fleming</text>
<text x="216.9" y="240.3">MATERIAL:</text>
<text x="216.7" y="252.6">FINISH:</text>
<text x="281.3" y="257.9">BREAK SHARP EDGES:</text>
<text x="110.2" y="259.3">THIS DRAWING IS THE PROPERTY OF AND CONTAINS CONFIDENTIAL</text>
<text x="110.2" y="262.2">INFORMATION PROPRIENTARY TO MINEX ENGINEERING CORP. AND</text>
<text x="281.2" y="261">MACHINED FINISHED:</text>
<text x="316.5" y="261">&lt; 125 x u-INCH</text>
<text x="110.2" y="265">SHALL BE USED ONLY FOR THE PURPOSE FOR WHICH IT WAS PROVIDED</text>
<text x="110.2" y="267.8">AND SHALL NOT BE REPRODUCED OR DISCLOSED TO OTHERS.</text>
<text x="217.7" y="267.1">WEIGHT:</text>
<text x="281.3" y="267.1">SCALE:</text>
<text x="344.7" y="268.5">SIZE</text>
<text x="355.4" y="268.5">DWG NUM</text>
<text x="411.5" y="268.5">REV</text>
</g>
</svg>
